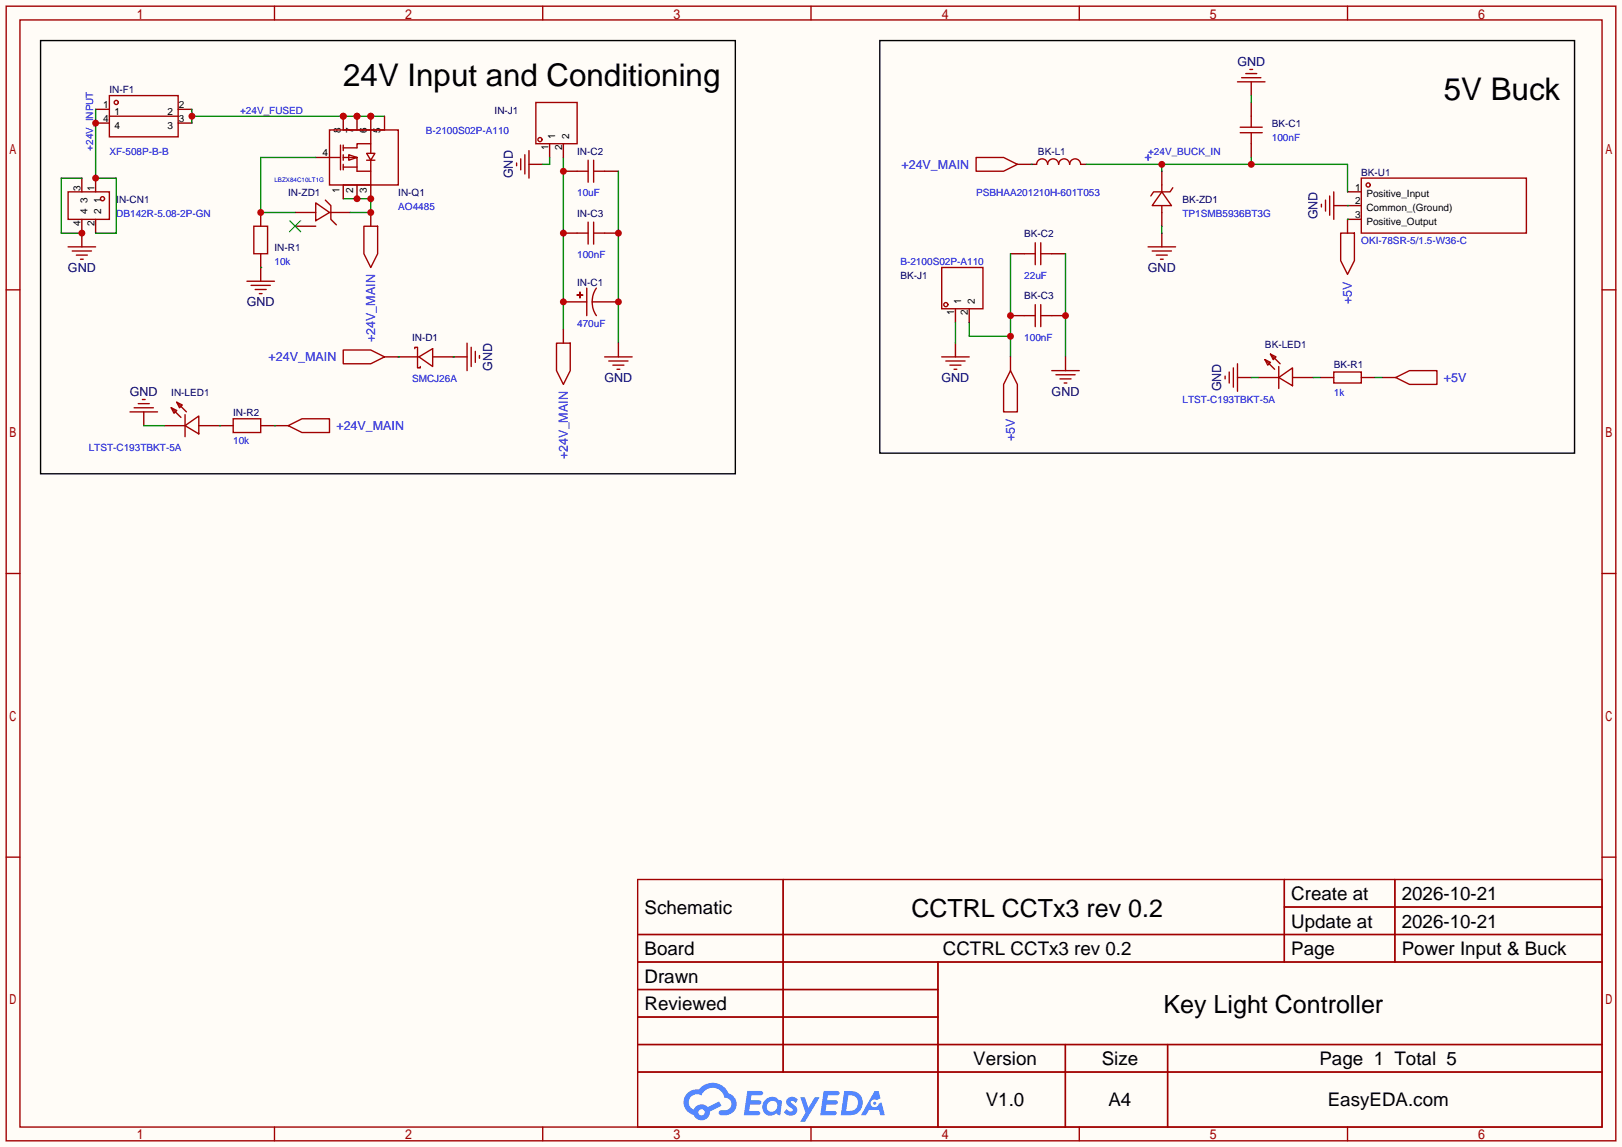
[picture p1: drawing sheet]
<svg xmlns="http://www.w3.org/2000/svg" width="299mm" height="212mm" viewBox="0 0 299 212" stroke-linecap="round" stroke-linejoin="round" font-family="sans-serif">
<path d="M0 0h299.5v211.8h-299.5z" fill="#fffcf7"/>
<g fill="none" stroke="#a10000" stroke-width=".25">
<path d="M1.1 1.1h297.2v209.6h-297.2zM3.7 3.7h292.1v204.5h-292.1zM50.7 1.1v2.6M100.2 1.1v2.6M149.7 1.1v2.6M199.3 1.1v2.6M248.8 1.1v2.6M1.1 53.5h2.6M295.8 53.5h2.5M1.1 105.9h2.6M295.8 105.9h2.5M1.1 158.3h2.6"/>
<path d="M295.8 158.3h2.5M117.7 162.4h178.1v45.8h-178.1zM117.7 172.6h178.1M117.7 177.7h178.1M144.6 162.4v35.6M173.2 177.7v30.5M237.1 162.4v15.3M237.1 167.5h58.7M257.5 162.4v15.3M117.7 182.8h55.5M117.7 192.9h178.1M117.7 187.8h55.5"/>
<path d="M117.7 198h178.1M196.7 192.9v15.3M215.6 192.9v15.3M50.7 208.2v2.5M100.2 208.2v2.5M149.7 208.2v2.5M199.3 208.2v2.5M248.8 208.2v2.5"/>
</g>
<g fill="#5487ff">
<path d="M145.5 202.8a1.3 1.3 0 0 1 1.8 .3l-.4 .6a.54 .54 0 0 0-.9-.2l.1 .2a1.58 1.58 0 0 1 1.1 1.6 1.43 1.43 0 0 1-2.5 .1l.5-.6a.64 .64 0 0 0 .5 .5 .64 .64 0 0 0 .7-.3l-.2-.2a1.6 1.6 0 0 1-1-1.6z"/>
<path d="M147.7 202.7h.9l.7 1.9 1.1-1.9h.9l-2.7 4.5h-.9l1-1.7z"/>
<path d="M138 201.5h1.6a1.31 1.31 0 0 1 1.2 .2 .4 .4 0 0 1-.3 .6h-1.8l-.1 .9h1.6a.4 .4 0 0 1 .4 .4 .4 .4 0 0 1-.4 .4h-1.7l-.2 1.2h.8a1.23 1.23 0 0 1 1.2 .2 .39 .39 0 0 1-.3 .6h-2.7z"/>
<path d="M152.1 201.5h1.6a1.32 1.32 0 0 1 1.3 .2 .39 .39 0 0 1-.4 .6h-1.7l-.2 .9h1.7a.4 .4 0 0 1 .3 .4 .4 .4 0 0 1-.4 .4h-1.7l-.2 1.2h.8a1.23 1.23 0 0 1 1.2 .2 .39 .39 0 0 1-.3 .6h-2.7z"/>
<path d="M161.5 201.5h.7l.4 1.3-.7 .4a.75 .75 0 0 0-1.1 .3 .75 .75 0 0 0 .5 1 .75 .75 0 0 0 .9-.6l.6-.3 .6 2.4h-.9l-.2-1h-1.9l-.5 1h-.9z"/>
<path d="M155.9 201.5l-.7 4.5h1.5a2.27 2.27 0 0 0 2.6-2.3 2.27 2.27 0 0 0-2.7-2.2zM156.6 202.3a1.5 1.5 0 0 1 1.8 1.5 1.5 1.5 0 0 1-1.9 1.4h-.3z"/>
<path d="M141.3 203.1a1.62 1.62 0 0 0-.4 2.1 1.62 1.62 0 0 0 2 .7l.4-.3 .3 .3 .5 .1 .3-2.5-.2-.3h-.4a1.58 1.58 0 0 0-2.5-.1zM141.9 203.6a.99 .99 0 0 1 1.6 .3 .99 .99 0 0 1-.9 1.4 .94 .94 0 0 1-1-.5 .94 .94 0 0 1 .3-1.2z"/>
<path d="M126.9 201.9a2.37 2.37 0 0 0 1.2 4 1.54 1.54 0 0 0 1.7 1 1.54 1.54 0 0 0 1.3-1.6l2.1-1.1-.5-.8-2 1.1a1.57 1.57 0 0 0-2.6 .4 1.5 1.5 0 0 1-.8-2.1 1.5 1.5 0 0 1 2.2-.5 2.23 2.23 0 0 1 2.3-1.4 2.23 2.23 0 0 1 2 1.8 1.16 1.16 0 0 1 1.2 1.1 1.16 1.16 0 0 1-1 1.3h-.7a.47 .47 0 0 0-.6 .3 .47 .47 0 0 0 .4 .6 2.23 2.23 0 0 0 2.3-.7 2.23 2.23 0 0 0 .4-2.3 2.16 2.16 0 0 0-1.3-1.1 3.2 3.2 0 0 0-5.4-.7l-1.2 .1zM129 205.4a.58 .58 0 0 1 1.1 0 .58 .58 0 0 1-1.1 0z"/>
<circle cx="161.5" cy="203.8" r=".28"/>
</g>
<g fill="none" stroke="#a10000" stroke-width=".25">
<path d="M20.2 17.7h12.7v7.6h-12.7zM12.6 35.4h7.6v5.1h-7.6zM20.2 21.5h12.7M58.3 37.5l2.5 1.7-2.5 1.6zM60.1 37l1 1v2.5l1 1M244 37.7v.5M244.7 37v2M245.5 36.2v3.6M246.3 35.4v5.1M251.3 32.9h30.5v10.2h-30.5zM46.9 41.8h2.5v5.1h-2.5zM247.5 43.1h2.6v5l-1.3 2.6-1.3-2.6z"/>
<circle cx="21.5" cy="18.9" r=".38"/>
<circle cx="18.9" cy="36.7" r=".38"/>
<circle cx="252.6" cy="34.2" r=".38"/>
</g>
<g fill="none" stroke="#870000" stroke-width=".25">
<path d="M15.1 32.9v2.5M17.7 20.2h2.5M17.7 22.7h2.5M17.7 32.9v2.5M32.9 20.2h2.5M32.9 22.7h2.5M48.1 39.2v2.6M54.5 39.2h3.8M60.8 39.2h3.8M246.3 38h5M248.8 35.4h2.5M15.1 40.5v2.6"/>
<path d="M17.7 40.5v2.6M48.1 46.9v2.5M54.5 41.8h3.8M251.3 40.5h-2.5v2.6"/>
</g>
<path d="M17.7 20.2v12.7h3.8v10.2h-3.8M248.8 38h.1M248.8 40.5h.1" fill="none" stroke="#008700" stroke-width=".25"/>
<path d="M7.5 7.5h128.3v80h-128.3zM162.4 7.5h128.3v76.2h-128.3z" fill="none" stroke="#000" stroke-width=".25"/>
<path d="M53.5 40.8l2 2M55.5 40.8l-2 2" fill="none" stroke="#3c3" stroke-width=".25"/>
<g fill="#c00">
<circle cx="17.7" cy="32.9" r=".63"/>
<circle cx="17.7" cy="22.7" r=".63"/>
</g>
<path d="M35.4 20.2v2.5M35.4 21.5h35.6" fill="none" stroke="#008700" stroke-width=".25"/>
<g fill="#c00">
<circle cx="35.4" cy="21.5" r=".63"/>
<circle cx="63.4" cy="21.5" r=".63"/>
<circle cx="65.9" cy="21.5" r=".63"/>
<circle cx="68.5" cy="21.5" r=".63"/>
</g>
<path d="M104 31.6h2.6M111.6 31.6h2.6M15.1 43.1v2.5M104 55.8h4.3M104 43.1h2.6M109.3 55.8h4.9M111.6 43.1h2.6M30.4 78.6h3.8M36.7 78.6h6.4M48.1 78.6h2.6M73.5 65.9h3.8M79.9 65.9h3.8" fill="none" stroke="#870000" stroke-width=".25"/>
<g fill="none" stroke="#a10000" stroke-width=".25">
<path d="M106.6 31.6h2M108.6 29.6v4.1M109.6 31.6h2M109.6 29.6v4.1M12.6 45.6h5.1M13.3 46.4h3.6M14.1 47.1h2M14.9 47.9h.5M106.6 54.5h1zM106.6 43.1h2M107.1 54v1zM108.3 53.2v5.1"/>
<path d="M108.6 41v4.1M109.6 41v4.1M109.6 43.1h2M110.1 53.2a4.6 4.6 0 0 0 0 5.1M31.6 75.3l1 .5-.5 .5zM31.6 75.3l1.8 1.8M32.6 74.3l1.1 .5-.6 .5zM32.6 74.3l1.8 1.8M34.2 78.6l2.5-1.8v3.3zM34.2 76.6v4M43.1 77.3h5v2.6h-5zM76.6 64.4v-.3h.5v3.8h.5v-.2"/>
<path d="M77.3 65.9l2.6-1.5v3.3z"/>
</g>
<path d="M63.4 36.7h5.1v2.5h-3.9M104 29.1v31.7M40.5 78.6h.1" fill="none" stroke="#008700" stroke-width=".25"/>
<g fill="#c00">
<circle cx="104" cy="43.1" r=".63"/>
<circle cx="104" cy="31.6" r=".63"/>
<circle cx="104" cy="55.8" r=".63"/>
</g>
<path d="M114.2 31.6v31.8" fill="none" stroke="#008700" stroke-width=".25"/>
<g fill="#c00">
<circle cx="114.2" cy="43.1" r=".63"/>
<circle cx="114.2" cy="55.8" r=".63"/>
</g>
<path d="M68.5 39.2v2.6M48.1 49.4v2.5M26.5 76.1v2.5M50.7 78.6h2.5M104 60.8v2.6M114.2 63.4v2.5" fill="none" stroke="#870000" stroke-width=".25"/>
<g fill="none" stroke="#a10000" stroke-width=".25">
<path d="M45.6 51.9h5.1M46.4 52.7h3.5M47.1 53.5h2M47.9 54.2h.5M24 76.1h5.1M24.8 75.3h3.5M25.5 74.5h2.1M26.3 73.8h.5M53.2 78.6l2.6-1.3h5v2.6h-5zM102.7 63.4h2.6v5.1l-1.3 2.5-1.3-2.5zM111.6 65.9h5.1M112.4 66.7h3.6"/>
<path d="M113.2 67.4h2M113.9 68.2h.5"/>
</g>
<path d="M48.1 49.4h.1M26.5 78.6h3.9M50.7 78.6h.1" fill="none" stroke="#008700" stroke-width=".25"/>
<circle cx="68.5" cy="39.2" r=".63" fill="#c00"/>
<g fill="none" stroke="#a10000" stroke-width=".25">
<path d="M180.2 29.1h5.1l2.5 1.3-2.5 1.2h-5.1zM191.4 30.3a1.02 1.02 0 0 1 1-1 1.02 1.02 0 0 1 1 1.1M193.4 30.3a1.02 1.02 0 0 1 1-1 1.02 1.02 0 0 1 1.1 1.1M195.5 30.3a1.02 1.02 0 0 1 1-1 1.02 1.02 0 0 1 1 1.1M197.5 30.3a1.02 1.02 0 0 1 1-1 1.02 1.02 0 0 1 1 1.1M214.5 35.4l1.8 2.6h-3.6zM214.5 34.2v1.2M214.5 38v1.2M216.5 34.7l-.5 .7h-3l-.5 .8M229 24.5h4M229 23.5h4M231 21.5v2"/>
<path d="M231 24.5v2M67.2 41.8h2.5v5.1l-1.2 2.5-1.3-2.5zM189.1 46.9h2M189.1 58.3h2M191.1 44.8v4.1M191.1 56.3v4M192.2 46.9h2M192.2 44.8v4.1M192.2 56.3v4M192.2 58.3h2M212 45.6h5M212.7 46.4h3.6"/>
<path d="M213.5 47.1h2M214.2 47.9h.6M63.4 64.6h5.1l2.5 1.3-2.5 1.3h-5.1zM86.2 63.4v5.1M87 64.1v3.6M87.8 64.9v2M88.5 65.7v.5M233.6 66.4l1 .5-.5 .5zM233.6 66.4l1.7 1.8M234.6 65.4l1 .5-.5 .5zM234.6 65.4l1.7 1.8M236.1 69.7l2.5-1.8v3.3z"/>
<path d="M236.1 67.7v4.1M246.3 68.7h5v2h-5z"/>
</g>
<g fill="none" stroke="#870000" stroke-width=".25">
<path d="M231 18.9v2.6M187.8 30.4h3.6M199.5 30.4h1M214.5 31.6v2.6M214.5 39.2v2.6M231 26.5v2.6M186.6 46.9h2.5M186.6 58.3h2.5M194.2 46.9h2.5M194.2 58.3h2.5M214.5 43.1v2.5M71 65.9h2.5"/>
<path d="M83.7 65.9h2.5M232.3 69.7h3.8M238.6 69.7h3.8M243.7 69.7h2.6M251.3 69.7h2.6"/>
</g>
<path d="M190.4 30.4h.1M200.5 30.4h48.3v5M214.5 30.4v1.2M231 29.1v1.3M214.5 41.8v1.3M83.7 65.9h.1" fill="none" stroke="#008700" stroke-width=".25"/>
<g fill="#c00">
<circle cx="231" cy="30.4" r=".63"/>
<circle cx="214.5" cy="30.4" r=".63"/>
</g>
<path d="M231 15.1v2.6" fill="none" stroke="#870000" stroke-width=".25"/>
<path d="M228.5 15.1h5.1M229.2 14.4h3.6M230 13.6h2M230.8 12.8h.5" fill="none" stroke="#a10000" stroke-width=".25"/>
<path d="M231 17.7v1.2M178.9 59.6v2.5h7.7M186.6 46.9v19M242.4 69.7h1.3" fill="none" stroke="#008700" stroke-width=".25"/>
<g fill="#c00">
<circle cx="186.6" cy="58.3" r=".63"/>
<circle cx="186.6" cy="62.1" r=".63"/>
</g>
<path d="M196.7 46.9v19" fill="none" stroke="#008700" stroke-width=".25"/>
<circle cx="196.7" cy="58.3" r=".63" fill="#c00"/>
<path d="M65.9 34.2v2.5M97.7 30.4h2.5M101.5 26.5v2.6M104 26.5v2.6M176.4 57v2.6M178.9 57v2.6M176.4 63.4v2.5M186.6 65.9v2.6M196.7 65.9v2.6M228.5 69.7h2.5M255.1 69.7h2.6" fill="none" stroke="#870000" stroke-width=".25"/>
<g fill="none" stroke="#a10000" stroke-width=".25">
<path d="M98.9 18.9h7.7v7.6h-7.7zM95.4 30.1v.5M96.1 29.3v2.1M96.9 28.6v3.5M97.7 27.8v5.1M173.9 49.4h7.6v7.6h-7.6zM173.9 65.9h5M174.6 66.7h3.6M175.4 67.4h2M176.1 68.2h.6M186.6 68.5l1.2 2.5v5.1h-2.5v-5.1zM194.2 68.5h5.1"/>
<path d="M194.9 69.2h3.6M195.7 70h2M196.5 70.7h.5M226.2 69.5v.5M226.9 68.7v2M227.7 67.9v3.6M228.5 67.2v5.1M257.7 69.7l2.5-1.2h5.1v2.5h-5.1z"/>
<circle cx="99.7" cy="25.8" r=".38"/>
<circle cx="174.6" cy="56.3" r=".38"/>
</g>
<path d="M101.5 29.1v1.3h-1.3M176.4 59.6v3.8M73.5 65.9h.1M231 69.7h1.3M253.9 69.7h1.2" fill="none" stroke="#008700" stroke-width=".25"/>
<path d="M211.5 29.1h1M212 28.6v1" fill="none" stroke="#00f" stroke-width=".25"/>
<circle cx="65.9" cy="36.7" r=".63" fill="#c00"/>
<path d="M65.9 21.5v2.5" fill="none" stroke="#870000" stroke-width=".25"/>
<circle cx="65.9" cy="21.5" r=".63" fill="#c00"/>
<path d="M68.5 34.2v2.5" fill="none" stroke="#870000" stroke-width=".25"/>
<circle cx="68.5" cy="36.7" r=".63" fill="#c00"/>
<path d="M68.5 21.5v2.5" fill="none" stroke="#870000" stroke-width=".25"/>
<circle cx="68.5" cy="21.5" r=".63" fill="#c00"/>
<path d="M63.4 21.5v2.5M71 21.5v2.5" fill="none" stroke="#870000" stroke-width=".25"/>
<path d="M60.8 29.1h2.1" fill="none" stroke="#a10000" stroke-width=".25"/>
<circle cx="63.4" cy="21.5" r=".63" fill="#c00"/>
<path d="M58.3 29.1h2.5M63.4 34.2v2.5" fill="none" stroke="#870000" stroke-width=".25"/>
<g fill="none" stroke="#a10000" stroke-width=".25">
<path d="M60.8 24h12.7v10.2h-12.7zM62.9 26.8v4.6M63.4 29.1h2.5v2.5h2.6v-2M63.4 27.3h2.5v-.8h2.6v1.8M63.4 24h7.6M63.4 30.9h2.5M63.4 26.8v1M63.4 28.6v1M63.4 30.4v1M64.4 28.6l1.5 .5-1.5 .5zM67.7 28.3h1.5l-.7 1.3zM67.7 29.6h1.5"/>
<path d="M68.5 24v2.5M68.5 31.6v2.6h-5.1"/>
</g>
<path d="M58.3 29.1h-10.2v10.1h6.4" fill="none" stroke="#008700" stroke-width=".25"/>
<circle cx="48.1" cy="39.2" r=".63" fill="#c00"/>
<path d="M15.1 32.9h-3.8v10.2h3.8" fill="none" stroke="#008700" stroke-width=".25"/>
<circle cx="15.1" cy="43.1" r=".63" fill="#c00"/>
<g font-size="5.8">
<text x="63.4" y="15.9">24V Input and Conditioning</text>
<text x="266.6" y="18.5">5V Buck</text>
</g>
<g font-size="4.6">
<text x="168.3" y="169.4">CCTRL CCTx3 rev 0.2</text>
<text x="214.8" y="187.1">Key Light Controller</text>
</g>
<g font-size="3.5">
<text x="238.4" y="166.2">Create at</text>
<text x="258.8" y="166.2">2026-10-21</text>
<text x="119" y="168.8">Schematic</text>
<text x="238.4" y="171.3">Update at</text>
<text x="258.8" y="171.3">2026-10-21</text>
<text x="119" y="176.4">Board</text>
<text x="174.1" y="176.4">CCTRL CCTx3 rev 0.2</text>
<text x="238.4" y="176.4">Page</text>
<text x="258.8" y="176.4">Power Input &amp; Buck</text>
<text x="119" y="181.5">Drawn</text>
<text x="119" y="186.6">Reviewed</text>
<text x="179.7" y="196.7">Version</text>
<text x="203.4" y="196.7">Size</text>
<text x="243.6" y="196.7">Page 1 Total 5</text>
<text x="182" y="204.3">V1.0</text>
<text x="204.7" y="204.3">A4</text>
<text x="245.1" y="204.3">EasyEDA.com</text>
</g>
<g font-size="2.3" fill="#000080">
<text x="228.4" y="12.1">GND</text>
<text x="94.7" y="32.9" transform="rotate(-90 94.7 32.9)">GND</text>
<text x="243.3" y="40.5" transform="rotate(-90 243.3 40.5)">GND</text>
<text x="12.5" y="50.2">GND</text>
<text x="211.9" y="50.2">GND</text>
<text x="45.6" y="56.6">GND</text>
<text x="90.9" y="68.5" transform="rotate(-90 90.9 68.5)">GND</text>
<text x="111.6" y="70.5">GND</text>
<text x="173.8" y="70.5">GND</text>
<text x="24" y="73.1">GND</text>
<text x="194.2" y="73.1">GND</text>
<text x="225.5" y="72.3" transform="rotate(-90 225.5 72.3)">GND</text>
</g>
<g font-size="2.3" fill="#00f">
<text x="166.4" y="31.2">+24V_MAIN</text>
<text x="249.6" y="56.1" transform="rotate(-90 249.6 56.1)">+5V</text>
<text x="69.3" y="63.2" transform="rotate(-90 69.3 63.2)">+24V_MAIN</text>
<text x="49.6" y="66.7">+24V_MAIN</text>
<text x="266.6" y="70.5">+5V</text>
<text x="62.1" y="79.4">+24V_MAIN</text>
<text x="187.4" y="81.5" transform="rotate(-90 187.4 81.5)">+5V</text>
<text x="104.8" y="84.8" transform="rotate(-90 104.8 84.8)">+24V_MAIN</text>
</g>
<g font-size="1.8" fill="#000080">
<text x="20.2" y="17.2">IN-F1</text>
<text x="91.3" y="21">IN-J1</text>
<text x="234.8" y="23.5">BK-C1</text>
<text x="106.6" y="28.6">IN-C2</text>
<text x="191.6" y="28.6">BK-L1</text>
<text x="251.3" y="32.4">BK-U1</text>
<text x="21.5" y="37.5">IN-CN1</text>
<text x="53.2" y="36.2">IN-ZD1</text>
<text x="73.5" y="36.2">IN-Q1</text>
<text x="106.6" y="40.1">IN-C3</text>
<text x="218.3" y="37.5">BK-ZD1</text>
<text x="50.7" y="46.4">IN-R1</text>
<text x="189.1" y="43.9">BK-C2</text>
<text x="106.6" y="52.8">IN-C1</text>
<text x="166.2" y="51.5">BK-J1</text>
<text x="189.1" y="55.3">BK-C3</text>
<text x="76.1" y="62.9">IN-D1</text>
<text x="233.6" y="64.2">BK-LED1</text>
<text x="246.3" y="68">BK-R1</text>
<text x="31.6" y="73.1">IN-LED1</text>
<text x="43.1" y="76.9">IN-R2</text>
</g>
<g font-size="1.8">
<text x="19" y="20">1</text>
<text x="19" y="22.5">4</text>
<text x="21.1" y="21.2">1</text>
<text x="21.1" y="23.8">4</text>
<text x="30.9" y="23.8">3</text>
<text x="30.9" y="21.2">2</text>
<text x="33" y="22.5">3</text>
<text x="33" y="20">2</text>
<text x="59.6" y="28.9">4</text>
<text x="62.9" y="24.5" transform="rotate(-90 62.9 24.5)">8</text>
<text x="65.2" y="24.5" transform="rotate(-90 65.2 24.5)">7</text>
<text x="67.7" y="24.5" transform="rotate(-90 67.7 24.5)">6</text>
<text x="70.3" y="24.5" transform="rotate(-90 70.3 24.5)">5</text>
<text x="101.2" y="27.7" transform="rotate(-90 101.2 27.7)">1</text>
<text x="102.5" y="25.6" transform="rotate(-90 102.5 25.6)">1</text>
<text x="103.8" y="27.7" transform="rotate(-90 103.8 27.7)">2</text>
<text x="105.1" y="25.6" transform="rotate(-90 105.1 25.6)">2</text>
<text x="14.9" y="35.3" transform="rotate(-90 14.9 35.3)">3</text>
<text x="17.4" y="35.3" transform="rotate(-90 17.4 35.3)">1</text>
<text x="62.7" y="35.7" transform="rotate(-90 62.7 35.7)">1</text>
<text x="65.2" y="35.7" transform="rotate(-90 65.2 35.7)">2</text>
<text x="67.7" y="35.7" transform="rotate(-90 67.7 35.7)">3</text>
<text x="250.2" y="35.2">1</text>
<text x="14.9" y="41.7" transform="rotate(-90 14.9 41.7)">4</text>
<text x="16.2" y="39.6" transform="rotate(-90 16.2 39.6)">4</text>
<text x="16.2" y="37.4" transform="rotate(-90 16.2 37.4)">3</text>
<text x="17.4" y="41.7" transform="rotate(-90 17.4 41.7)">2</text>
<text x="18.7" y="39.6" transform="rotate(-90 18.7 39.6)">2</text>
<text x="18.7" y="37.4" transform="rotate(-90 18.7 37.4)">1</text>
<text x="250.2" y="37.7">2</text>
<text x="250.2" y="40.3">3</text>
<text x="252.3" y="36.5">Positive_Input</text>
<text x="252.3" y="39">Common_(Ground)</text>
<text x="252.3" y="41.6">Positive_Output</text>
<text x="176.2" y="58.2" transform="rotate(-90 176.2 58.2)">1</text>
<text x="177.4" y="56.1" transform="rotate(-90 177.4 56.1)">1</text>
<text x="178.7" y="58.2" transform="rotate(-90 178.7 58.2)">2</text>
<text x="180" y="56.1" transform="rotate(-90 180 56.1)">2</text>
</g>
<g font-size="1.8" fill="#00f">
<text x="44.3" y="21">+24V_FUSED</text>
<text x="17.2" y="27.8" transform="rotate(-90 17.2 27.8)">+24V_INPUT</text>
<text x="20.2" y="28.6">XF-508P-B-B</text>
<text x="78.6" y="24.8">B-2100S02P-A110</text>
<text x="212" y="28.6">+24V_BUCK_IN</text>
<text x="234.8" y="26.1">100nF</text>
<text x="21.5" y="40.1">DB142R-5.08-2P-GN</text>
<text x="73.5" y="38.8">AO4485</text>
<text x="106.6" y="36.2">10uF</text>
<text x="180.2" y="36.2">PSBHAA201210H-601T053</text>
<text x="218.3" y="40.1">TP1SMB5936BT3G</text>
<text x="106.6" y="47.7">100nF</text>
<text x="251.3" y="45.1">OKI-78SR-5/1.5-W36-C</text>
<text x="50.7" y="48.9">10k</text>
<text x="166.2" y="48.9">B-2100S02P-A110</text>
<text x="189.1" y="51.5">22uF</text>
<text x="106.6" y="60.4">470uF</text>
<text x="189.1" y="62.9">100nF</text>
<text x="76.1" y="70.5">SMCJ26A</text>
<text x="218.3" y="74.3">LTST-C193TBKT-5A</text>
<text x="246.3" y="73.1">1k</text>
<text x="16.4" y="83.2">LTST-C193TBKT-5A</text>
<text x="43.1" y="82">10k</text>
</g>
<text font-size="1.2" fill="#00f" x="50.7" y="33.7">LBZX84C10LT1G</text>
</svg>
